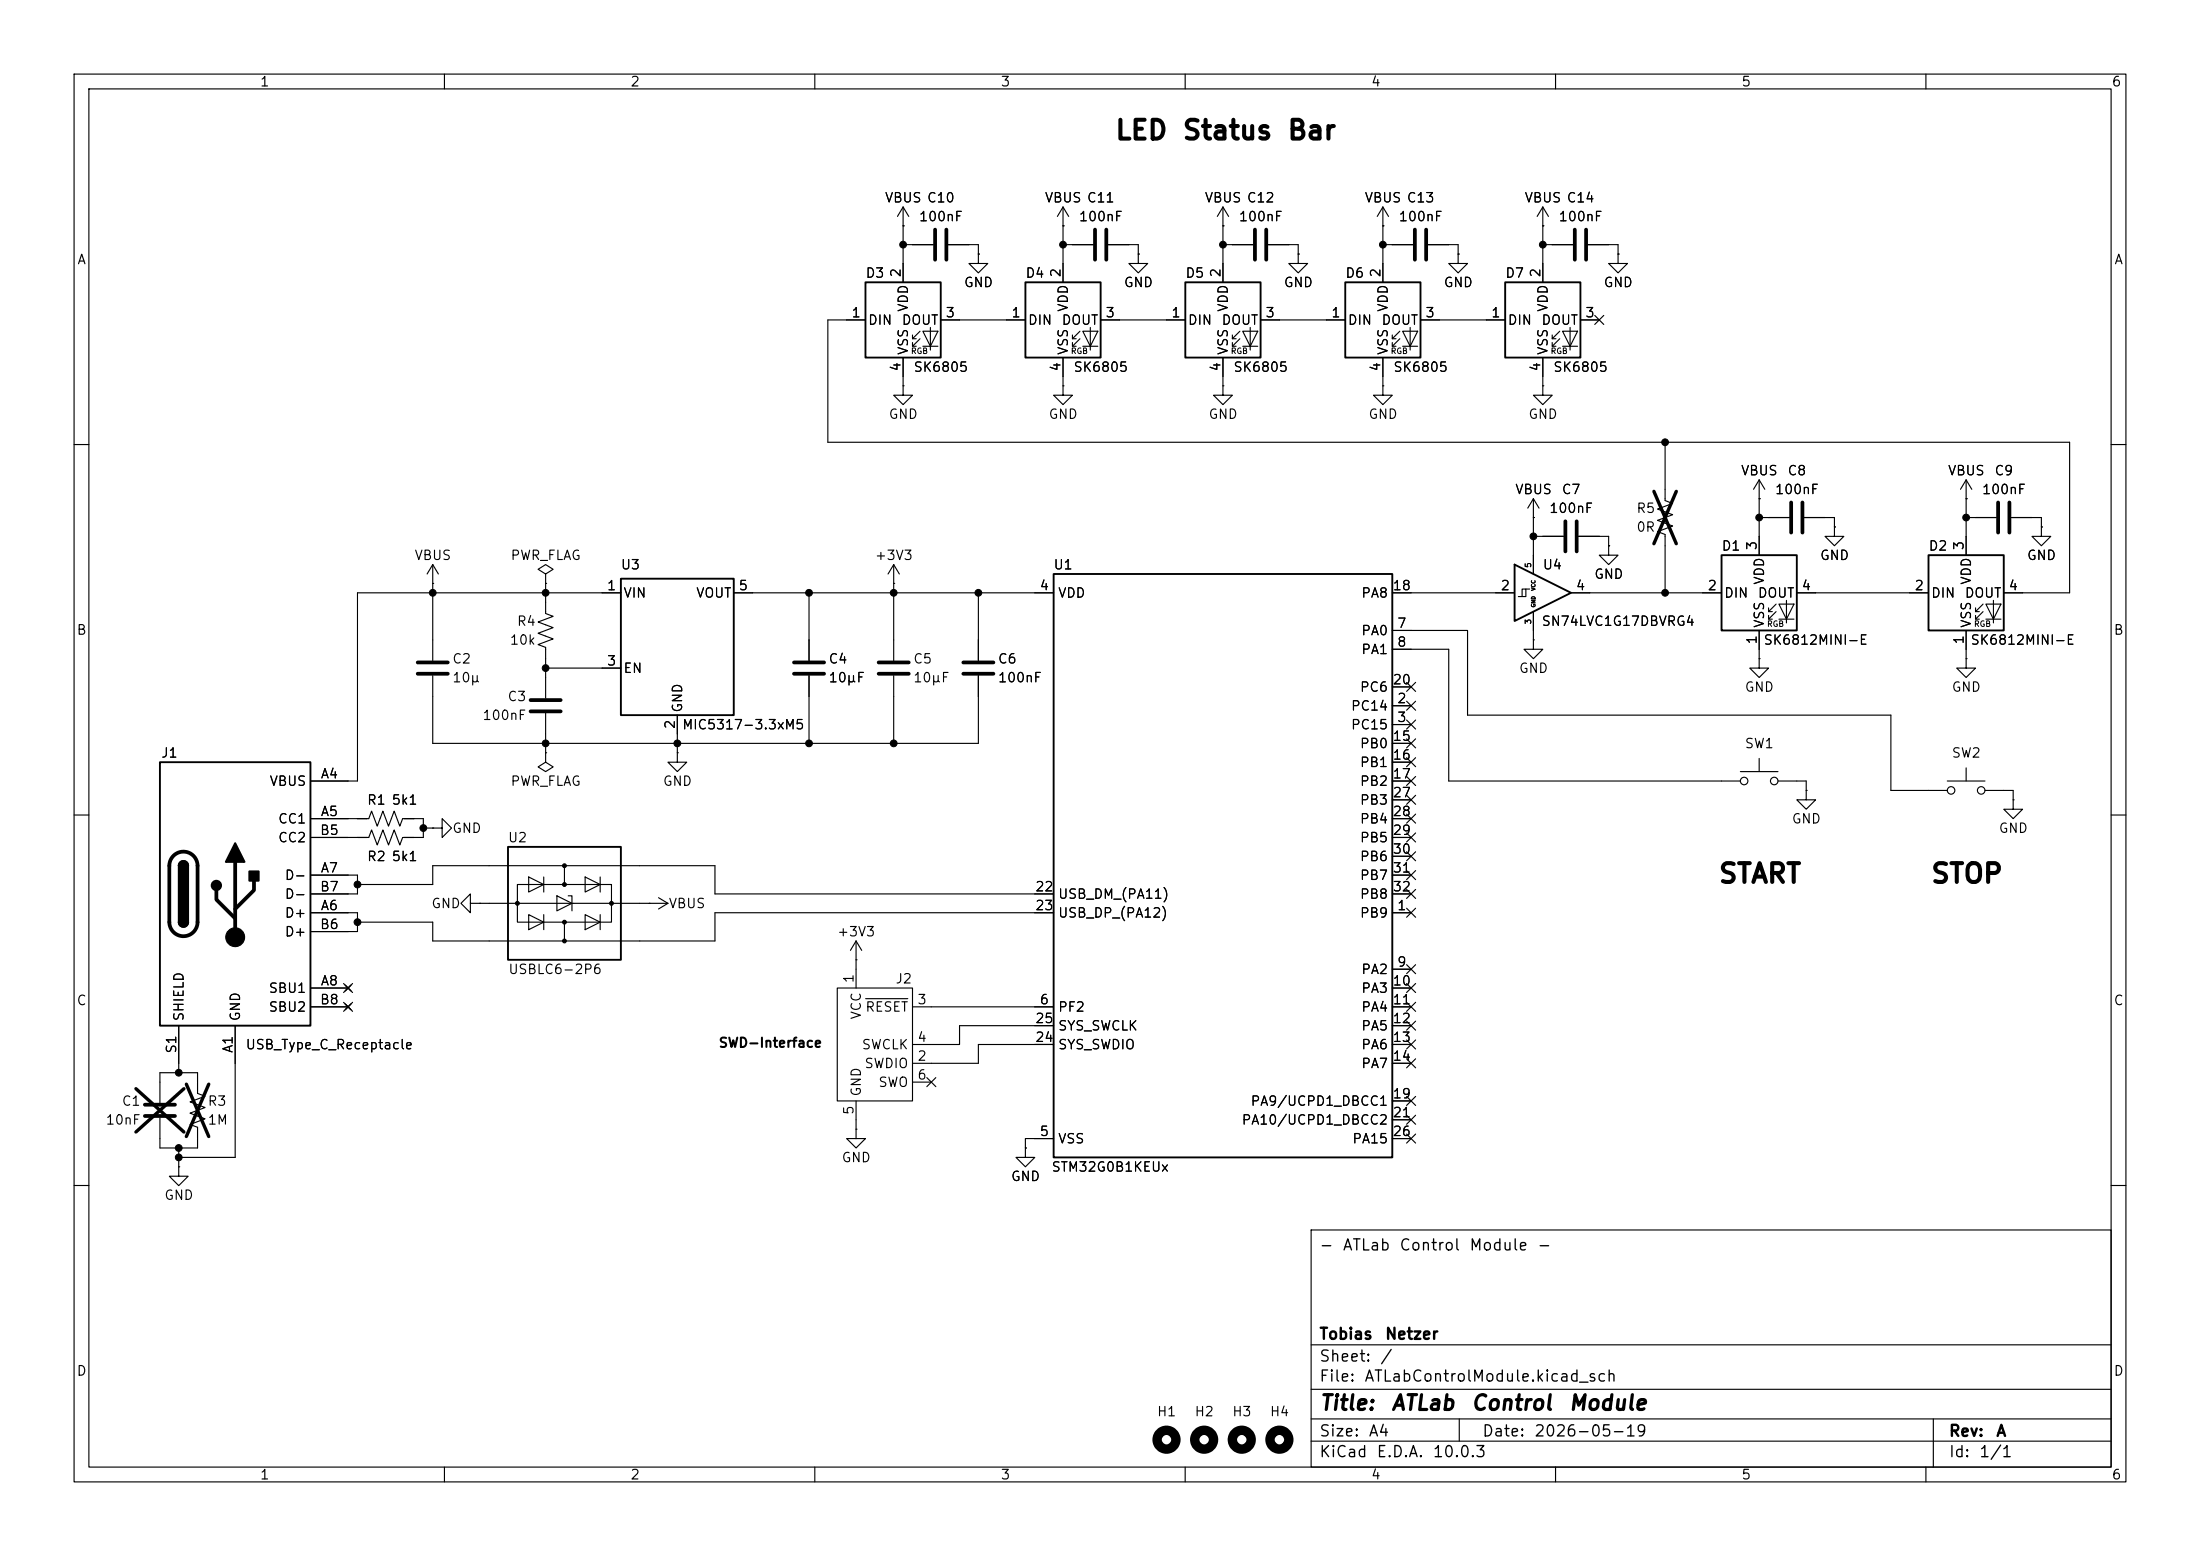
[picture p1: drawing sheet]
<svg xmlns="http://www.w3.org/2000/svg" width="297mm" height="210mm" viewBox="0 0 297 210" stroke-linecap="round" stroke-linejoin="round" font-family="sans-serif">
<g fill="none" stroke="#000" stroke-width=".15">
<path d="M10 10h277v190h-277zM12 12h273v186h-273zM60 10v2M110 10v2M160 10v2M210 10v2M260 10v2M121.9 30.5h.1M121.9 33h4.1M121.9 27.9l-.7 1.3M121.9 27.9l.8 1.3M121.9 27.9v10.2"/>
<path d="M128 33h4.1v1.3M132.1 34.3v1.3h1.2l-1.2 1.2-1.3-1.2h1.3M132.1 34.3h.1M143.5 30.5h.1M143.5 33h4.1M143.5 27.9l-.8 1.3M143.5 27.9l.8 1.3M143.5 27.9v10.2M149.6 33h4.1v1.3M153.7 34.3v1.3h1.2l-1.2 1.2-1.3-1.2h1.3M153.7 34.3h.1M165.1 30.5h.1"/>
<path d="M165.1 27.9v10.2M165.1 33h4.1M165.1 27.9l-.8 1.3M165.1 27.9l.8 1.3M171.2 33h4.1v1.3M175.3 34.3v1.3h1.2l-1.2 1.2-1.3-1.2h1.3M175.3 34.3h.1M186.7 30.5h.1M186.7 27.9v10.2M186.7 33h4.1M186.7 27.9l-.8 1.3M186.7 27.9l.8 1.3"/>
<path d="M192.8 33h4v1.3M196.8 34.3v1.3h1.3l-1.3 1.2-1.2-1.2h1.2M196.8 34.3h.1M208.3 30.5h.1M208.3 27.9l-.8 1.3M208.3 27.9l.7 1.3M208.3 27.9v10.2M208.3 33h4M214.4 33h4v1.3M218.4 34.3v1.3h1.3l-1.3 1.2-1.2-1.2h1.2M218.4 34.3h.1M116.8 43.2h-5v16.5h167.6v20.3h-8.9"/>
<path d="M121.9 52.1v1.2h1.3l-1.3 1.3-1.3-1.3h1.3M121.9 52.1h.1M121.9 48.3v3.8M123.2 45.7h.5M123.2 46.7h.5M124.2 44.7l-1 1v-.5M124.2 45.7l-1 1v-.5M124.6 44.7h2l-1 2zM124.6 46.7h2M125.6 44.2v3M127 43.2h11.4M143.5 52.1v1.2h1.3l-1.3 1.3-1.3-1.3h1.3"/>
<path d="M143.5 52.1h.1M143.5 48.3v3.8M144.8 45.7h.5M144.8 46.7h.5M145.8 44.7l-1 1v-.5M145.8 45.7l-1 1v-.5M146.2 44.7h2l-1 2zM146.2 46.7h2M147.2 44.2v3M148.6 43.2h11.4M165.1 52.1v1.2h1.3l-1.3 1.3-1.3-1.3h1.3M165.1 52.1h.1"/>
<path d="M165.1 48.3v3.8M166.4 45.7h.5M166.4 46.7h.5M167.4 44.7l-1 1v-.5M167.4 45.7l-1 1v-.5M167.8 44.7h2l-1 2zM167.8 46.7h2M168.8 44.2v3M170.2 43.2h11.4M186.7 52.1v1.2h1.3l-1.3 1.3-1.3-1.3h1.3M186.7 52.1h.1M186.7 48.3v3.8"/>
<path d="M188 45.7h.5M188 46.7h.5M189 44.7l-1 1v-.5M189 45.7l-1 1v-.5M189.4 44.7h2l-1 2zM189.4 46.7h2M190.4 44.2v3M191.8 43.2h11.4M208.3 52.1v1.2h1.2l-1.2 1.3-1.3-1.3h1.3M208.3 52.1h.1M208.3 48.3v3.8M209.5 45.7h.6"/>
<path d="M209.5 46.7h.6M210.6 44.7l-1.1 1v-.5M210.6 45.7l-1.1 1v-.5M210.9 44.7h2.1l-1 2zM210.9 46.7h2.1M212 44.2v3M213.4 43.2h2.5M215.3 42.6l1.2 1.2M216.5 42.6l-1.2 1.2M224.8 59.7v7.9l1 .3-2 .8 2 .8-2 .7 2 .8-2 .8 1 .3v7.9M10 60h2M58.4 78.7h.1"/>
<path d="M58.4 76.2v13M58.4 76.2l-.7 1.3M58.4 76.2l.8 1.3M73.7 78.7v4.1l1 .4-2.1 .7 2.1 .8-2.1 .8 2.1 .7-2.1 .8 1.1 .4v6.8M73.7 77.5l1-.7-1-.6-1.1 .6 1.1 .7v1.2M73.7 78.7h.1M120.6 78.7h.1M120.6 76.2l-.7 1.3M120.6 76.2l.8 1.3M120.6 76.2v13M206 79.5h.5M207 69.9h.1"/>
<path d="M207 67.3l-.8 1.3M207 67.3l.8 1.3M207 67.3v10.2M207 72.4h4.1M213.1 72.4h4.1v1.3M217.2 73.7v1.2h1.2l-1.2 1.3-1.3-1.3h1.3M217.2 73.7h.1M237.5 67.3h.1M237.5 64.8v10.1M237.5 69.9h4.1M237.5 64.8l-.8 1.2M237.5 64.8l.8 1.2"/>
<path d="M243.6 69.9h4v1.2M247.6 71.1v1.3h1.3l-1.3 1.3-1.2-1.3h1.2M247.6 71.1h.1M265.4 67.3h.1M265.4 64.8v10.1M265.4 69.9h4.1M265.4 64.8l-.7 1.2M265.4 64.8l.8 1.2M271.5 69.9h4.1v1.2M275.6 71.1v1.3h1.3l-1.3 1.3-1.3-1.3h1.3M275.6 71.1h.1M285 60h2"/>
<path d="M58.4 91.2v9.1h73.7v-9.1M73.7 90.2h10.1M73.7 96.3v5.3M83.8 80h-35.5v25.4h-6.4M91.4 96.5v5.1M99.1 80h43.1M109.2 80v9.2M109.2 91.2v9.1M120.6 91.2v9.1M132.1 80v9.2M188 80h16.5M188 95.3h2.5"/>
<path d="M188 97.8h2.5M188 85.1h10.1v11.4h57.2v10.2h7.6M188 87.6h7.6v17.8h39.3M188 92.7h2.5M189.9 92.1l1.2 1.2M189.9 94.6l1.2 1.3M189.9 97.2l1.2 1.2M189.9 99.7l1.2 1.2M191.1 92.1l-1.2 1.2M191.1 94.6l-1.2 1.3M191.1 97.2l-1.2 1.2M191.1 99.7l-1.2 1.2"/>
<path d="M205 80.5h1v-1h-.5v1M207 86.4v1.2h1.3l-1.3 1.3-1.3-1.3h1.3M207 86.4h.1M207 82.6v3.8M212.1 80h20.3M237.5 88.9v1.3h1.3l-1.3 1.2-1.3-1.2h1.3M237.5 88.9h.1M237.5 85.1v3.8M238.8 82.6h.5M238.8 83.6h.5M239.8 81.5l-1 1.1v-.6M239.8 82.6l-1 1v-.5"/>
<path d="M240.2 81.5h2l-1 2.1zM240.2 83.6h2M241.2 81v3.1M242.6 80h17.7M265.4 88.9v1.3h1.3l-1.3 1.2-1.2-1.2h1.2M265.4 88.9h.1M265.4 85.1v3.8M266.7 82.6h.5M266.7 83.6h.5M267.7 81.5l-1 1.1v-.6M267.7 82.6l-1 1v-.5M268.1 81.5h2l-1 2.1z"/>
<path d="M268.1 83.6h2M269.1 81v3.1M10 110h2M41.9 110.5h7.9l.4-1 .7 2 .8-2 .8 2 .7-2 .8 2 .4-1h2.7v2.5h-2.7l-.4 1-.8-2-.7 2-.8-2-.8 2-.7-2-.4 1h-7.9M41.9 118.1h6.4v2.6h-6.4M57.1 111.8h1.3M58.4 111.8h1.3v-1.3l1.3 1.3-1.3 1.2v-1.2M58.4 111.8h.1M69.8 119.4h12.7v5.1h-12.7zM71.4 118.4l2 1-2 1zM73.4 118.4v2M73.7 101.6v1.3l1 .6-1 .6-1.1-.6 1.1-.6"/>
<path d="M73.7 101.6h.1M76.2 119.4v-2.6h20.3v3.9h45.7M76.2 116.8h-17.8v2.6h-10.1M79 118.4l2 1-2 1zM81 118.4v2M91.4 101.6v1.3h1.3l-1.3 1.2-1.2-1.2h1.2M91.4 101.6h.1M188 100.3h2.5M188 102.9h2.5M188 105.4h2.5M188 108h2.5M188 110.5h2.5"/>
<path d="M188 113h2.5M188 115.6h2.5M188 118.1h2.5M189.9 102.3l1.2 1.2M189.9 115l1.2 1.2M189.9 112.4l1.2 1.2M189.9 117.5l1.2 1.2M189.9 104.8l1.2 1.2M189.9 107.3l1.2 1.3M189.9 109.9l1.2 1.2M191.1 102.3l-1.2 1.2M191.1 115l-1.2 1.2"/>
<path d="M191.1 112.4l-1.2 1.2M191.1 117.5l-1.2 1.2M191.1 104.8l-1.2 1.2M191.1 107.3l-1.2 1.3M191.1 109.9l-1.2 1.2M234.9 104.1h5.1M237.5 102.4v1.7M240 105.4h3.8v1.3M243.8 106.7v1.3h1.3l-1.3 1.2-1.2-1.2h1.2M243.8 106.7h.1M262.9 105.4h5.1M265.4 103.6v1.8"/>
<path d="M268 106.7h3.8v1.3M271.8 108v1.2h1.2l-1.2 1.3-1.3-1.3h1.3M271.8 108h.1M285 110h2M24.1 138.4v6.4M31.7 138.4v17.8h-7.6M41.9 123.2h6.4v2.5h-6.4M41.9 135.9h5.1M41.9 133.4h5.1M46.4 132.7l1.2 1.3M46.4 135.3l1.2 1.2M47.6 132.7l-1.2 1.3"/>
<path d="M47.6 135.3l-1.2 1.2M48.3 124.5h10.1v2.5h17.8M63.5 121.9v-1.2l-1.3 1.2 1.3 1.3v-1.3h1.3M64.8 121.9h.1M64.8 121.9h25.4M71.4 123.4l2 1.1-2 1zM73.4 123.4v2.1M75.2 120.9l2 1-2 1zM76.7 120.9h.5v2M79 123.4l2 1.1-2 1zM81 123.4v2.1M87.6 121.9h.1"/>
<path d="M88.9 121.2l1.3 .7M90.2 121.9l-1.3 .8M113 133.4h10.2v15.2h-10.2zM115.6 129.5h.1M115.6 127l-.8 1.3M115.6 127l.7 1.3M115.6 127v6.4M116.9 134.8h5.7M123.2 135.9h19M142.2 123.2h-45.7v3.8h-20.3v-2.5M142.2 138.4h-12.7v2.6h-6.3M188 123.2h2.5"/>
<path d="M188 135.9h2.5M188 130.8h2.5M188 133.4h2.5M188 138.4h2.5M188 120.7h2.5M189.9 137.8l1.2 1.2M189.9 122.6l1.2 1.2M189.9 120l1.2 1.3M189.9 132.7l1.2 1.3M189.9 135.3l1.2 1.2M189.9 130.2l1.2 1.2M191.1 137.8l-1.2 1.2"/>
<path d="M191.1 122.6l-1.2 1.2M191.1 120l-1.2 1.3M191.1 132.7l-1.2 1.3M191.1 135.3l-1.2 1.2M191.1 130.2l-1.2 1.2M21.6 148.8v-4h5.1v2.8l1 .4-2 .7 2 .8-2 .7 2 .8-2 .8 1 .3v2.8h-5.1v-4M24.1 157.5v1.3h1.3l-1.3 1.2-1.2-1.2h1.2M24.1 157.5h.1M24.1 154.9v2.6M115.6 152.4v1.3h1.2l-1.2 1.2-1.3-1.2h1.3M115.6 152.4h.1M115.6 148.6v3.8"/>
<path d="M123.2 146.1h2.5M125.1 145.4l1.2 1.3M126.3 145.4l-1.2 1.3M138.4 154.9v1.3h1.3l-1.3 1.3-1.2-1.3h1.2M138.4 154.9h.1M142.2 153.7h-3.8v1.2M142.2 141h-10.1v2.5h-8.9M188 153.7h2.5M188 141h2.5M188 143.5h2.5M188 148.6h2.5M188 151.1h2.5"/>
<path d="M189.9 150.5l1.2 1.2M189.9 140.4l1.2 1.2M189.9 142.9l1.2 1.2M189.9 148l1.2 1.2M189.9 153.1l1.2 1.2M191.1 150.5l-1.2 1.2M191.1 140.4l-1.2 1.2M191.1 142.9l-1.2 1.2M191.1 148l-1.2 1.2M191.1 153.1l-1.2 1.2M10 160h2M177 166h108v32h-108z"/>
<path d="M285 160h2M60 198v2M110 198v2M160 198v2M177 194.5h108M177 191.5h108M177 187.5h108M177 181.5h108M197 191.5v3M210 198v2M260 198v2M261 191.5v6.5"/>
<circle cx="235.5" cy="105.4" r=".51"/>
<circle cx="239.5" cy="105.4" r=".51"/>
<circle cx="263.4" cy="106.7" r=".51"/>
<circle cx="267.5" cy="106.7" r=".51"/>
</g>
<g fill="none" stroke="#000" stroke-width=".51">
<path d="M126.2 31v4.1M127.8 31v4.1M147.8 31v4.1M149.4 31v4.1M169.4 31v4.1M170.9 31v4.1M191 31v4.1M192.5 31v4.1M212.6 31v4.1M214.1 31v4.1M211.3 70.4v4M212.9 70.4v4"/>
<path d="M241.8 67.8v4.1M243.3 67.8v4.1M269.7 67.8v4.1M271.3 67.8v4.1M56.4 90.9h4.1M56.4 89.4h4.1M71.6 96h4.1M71.6 94.5h4.1M107.2 90.9h4.1M107.2 89.4h4.1M118.6 90.9h4.1M118.6 89.4h4.1"/>
<path d="M130 90.9h4.1M130 89.4h4.1M23.4 115.5a1.9 1.9 0 0 1 2.1-.4 1.9 1.9 0 0 1 1.2 1.7v7.7a1.91 1.91 0 0 1-1.9 1.9 1.91 1.91 0 0 1-1.9-1.9v-7.7a1.9 1.9 0 0 1 .5-1.3zM31.7 116.3v10.2M34.3 118.9v1.2l-2.6 2.6M29.2 120.1v1.3l2.5 2.6M19.6 150.6h4M19.6 149.1h4"/>
</g>
<path d="M223.3 66.3l3 7.1M226.3 66.3l-3 7.1M18.4 146.9l6.4 5.9M24.8 146.9l-6.4 5.9M25.2 146.3l3 7.1M28.2 146.3l-3 7.1" fill="none" stroke="#000" stroke-width=".46"/>
<g fill="none" stroke="#000" stroke-width="1.3">
<circle cx="157.5" cy="194.3" r="1.27"/>
<circle cx="162.6" cy="194.3" r="1.27"/>
<circle cx="167.6" cy="194.3" r="1.27"/>
<circle cx="172.7" cy="194.3" r="1.27"/>
</g>
<g fill="none" stroke="#000" stroke-width=".25">
<path d="M116.8 38.1h10.2v10.2h-10.2zM138.4 38.1h10.2v10.2h-10.2zM160 38.1h10.2v10.2h-10.2zM181.6 38.1h10.2v10.2h-10.2zM203.2 38.1h10.2v10.2h-10.2zM83.8 78.1h15.3v18.4h-15.3zM142.2 77.5h45.8v78.7h-45.8zM204.5 76.2l7.6 3.8-7.6 3.8zM232.4 74.9h10.2v10.2h-10.2zM260.3 74.9h10.2v10.2h-10.2zM21.6 102.9h20.3v35.5h-20.3zM24.1 116.8a.64 .64 0 0 1 .7-.6 .64 .64 0 0 1 .6 .6"/>
<path d="M68.6 114.3h15.2v15.2h-15.2zM24.1 124.5a.64 .64 0 0 0 .7 .6 .64 .64 0 0 0 .6-.6"/>
</g>
<g fill="#000" stroke="#000" stroke-width=".25">
<path d="M24.3 116.4a.64 .64 0 0 1 .7-.1 .64 .64 0 0 1 .4 .5h-1.3zM31.7 113.8l1.3 2.5h-2.5zM33.7 117.6h1.2v1.3h-1.2zM24.1 116.8h1.3v7.7h-1.3zM24.1 124.5h1.3a.64 .64 0 0 1-.6 .6 .64 .64 0 0 1-.7-.6z"/>
<circle cx="29.2" cy="119.5" r=".63"/>
</g>
<g fill="#000" stroke="#000" stroke-width=".15">
<circle cx="76.2" cy="116.8" r=".25"/>
<circle cx="76.2" cy="119.4" r=".25"/>
<circle cx="31.7" cy="126.5" r="1.27"/>
<circle cx="69.8" cy="121.9" r=".25"/>
<circle cx="76.2" cy="127" r=".25"/>
<circle cx="76.2" cy="124.5" r=".25"/>
<circle cx="82.5" cy="121.9" r=".25"/>
</g>
<g fill="#000" stroke="#000" stroke-width=".14">
<circle cx="121.9" cy="33" r=".46"/>
<circle cx="143.5" cy="33" r=".46"/>
<circle cx="165.1" cy="33" r=".46"/>
<circle cx="186.7" cy="33" r=".46"/>
<circle cx="208.3" cy="33" r=".46"/>
<circle cx="224.8" cy="59.7" r=".46"/>
<circle cx="207" cy="72.4" r=".46"/>
<circle cx="237.5" cy="69.9" r=".46"/>
<circle cx="265.4" cy="69.9" r=".46"/>
<circle cx="58.4" cy="80" r=".46"/>
<circle cx="73.7" cy="90.2" r=".46"/>
<circle cx="73.7" cy="80" r=".46"/>
<circle cx="109.2" cy="80" r=".46"/>
<circle cx="120.6" cy="80" r=".46"/>
<circle cx="132.1" cy="80" r=".46"/>
<circle cx="224.8" cy="80" r=".46"/>
<circle cx="48.3" cy="119.4" r=".46"/>
<circle cx="57.1" cy="111.8" r=".46"/>
<circle cx="73.7" cy="100.3" r=".46"/>
<circle cx="91.4" cy="100.3" r=".46"/>
<circle cx="109.2" cy="100.3" r=".46"/>
<circle cx="120.6" cy="100.3" r=".46"/>
<circle cx="48.3" cy="124.5" r=".46"/>
<circle cx="24.1" cy="144.8" r=".46"/>
<circle cx="24.1" cy="156.2" r=".46"/>
<circle cx="24.1" cy="154.9" r=".46"/>
</g>
<g font-size="2.5">
<text x="150.4" y="19.5">LED Status Bar</text>
<text x="231.9" y="119.8">START</text>
<text x="260.5" y="119.8">STOP</text>
</g>
<g font-size="2">
<text x="178" y="190.8">Title:</text>
<text x="187.7" y="190.8">ATLab</text>
<text x="198.5" y="190.8">Control</text>
<text x="211.6" y="190.8">Module</text>
</g>
<g font-size="1.5">
<text x="178" y="169.2">-</text>
<text x="181.2" y="169.2">ATLab</text>
<text x="188.8" y="169.2">Control</text>
<text x="198.3" y="169.2">Module</text>
<text x="207.4" y="169.2">-</text>
<text x="178" y="184.2">Sheet:</text>
<text x="178" y="181.2">Tobias</text>
<text x="186.2" y="184.2">/</text>
<text x="186.9" y="181.2">Netzer</text>
<text x="178" y="186.9">File:</text>
<text x="184.1" y="186.9">ATLabControlModule.kicad_sch</text>
<text x="178" y="197.1">KiCad</text>
<text x="178" y="194.3">Size:</text>
<text x="184.7" y="194.3">A4</text>
<text x="185.7" y="197.1">E.D.A.</text>
<text x="193.3" y="197.1">10.0.3</text>
<text x="200" y="194.3">Date:</text>
<text x="207" y="194.3">2026-05-19</text>
<text x="263" y="194.3">Rev:</text>
<text x="263" y="197.1">Id:</text>
<text x="267.1" y="197.1">1/1</text>
<text x="269.4" y="194.3">A</text>
</g>
<g font-size="1.3">
<text x="35" y="12">1</text>
<text x="85" y="12">2</text>
<text x="135" y="12">3</text>
<text x="185" y="12">4</text>
<text x="235" y="12">5</text>
<text x="285" y="12">6</text>
<text x="119.4" y="27.6">VBUS C10</text>
<text x="141" y="27.6">VBUS C11</text>
<text x="162.5" y="27.6">VBUS C12</text>
<text x="184.1" y="27.6">VBUS C13</text>
<text x="205.7" y="27.6">VBUS C14</text>
<text x="10.3" y="36">A</text>
<text x="124" y="30.2">100nF</text>
<text x="145.6" y="30.2">100nF</text>
<text x="167.1" y="30.2">100nF</text>
<text x="188.7" y="30.2">100nF</text>
<text x="210.3" y="30.2">100nF</text>
<text x="285.3" y="36">A</text>
<text x="116.8" y="37.8">D3</text>
<text x="121.9" y="37.5" transform="rotate(-90 121.9 37.5)">2</text>
<text x="130" y="39.1">GND</text>
<text x="138.4" y="37.8">D4</text>
<text x="143.5" y="37.5" transform="rotate(-90 143.5 37.5)">2</text>
<text x="151.6" y="39.1">GND</text>
<text x="159.9" y="37.8">D5</text>
<text x="165.1" y="37.5" transform="rotate(-90 165.1 37.5)">2</text>
<text x="173.2" y="39.1">GND</text>
<text x="181.5" y="37.8">D6</text>
<text x="186.7" y="37.5" transform="rotate(-90 186.7 37.5)">2</text>
<text x="194.8" y="39.1">GND</text>
<text x="203.1" y="37.8">D7</text>
<text x="208.3" y="37.5" transform="rotate(-90 208.3 37.5)">2</text>
<text x="216.4" y="39.1">GND</text>
<text x="114.9" y="43.2">1</text>
<text x="117.1" y="44.2">DIN</text>
<text x="121.6" y="44.2">DOUT</text>
<text x="122.9" y="42.2" transform="rotate(-90 122.9 42.2)">VDD</text>
<text x="127.6" y="43.2">3</text>
<text x="136.5" y="43.2">1</text>
<text x="138.7" y="44.2">DIN</text>
<text x="143.2" y="44.2">DOUT</text>
<text x="144.5" y="42.2" transform="rotate(-90 144.5 42.2)">VDD</text>
<text x="149.2" y="43.2">3</text>
<text x="158" y="43.2">1</text>
<text x="160.3" y="44.2">DIN</text>
<text x="164.8" y="44.2">DOUT</text>
<text x="166.1" y="42.2" transform="rotate(-90 166.1 42.2)">VDD</text>
<text x="170.7" y="43.2">3</text>
<text x="179.6" y="43.2">1</text>
<text x="181.9" y="44.2">DIN</text>
<text x="186.4" y="44.2">DOUT</text>
<text x="187.7" y="42.2" transform="rotate(-90 187.7 42.2)">VDD</text>
<text x="192.3" y="43.2">3</text>
<text x="201.2" y="43.2">1</text>
<text x="203.5" y="44.2">DIN</text>
<text x="208" y="44.2">DOUT</text>
<text x="209.3" y="42.2" transform="rotate(-90 209.3 42.2)">VDD</text>
<text x="213.9" y="43.2">3</text>
<text x="121.9" y="50.2" transform="rotate(-90 121.9 50.2)">4</text>
<text x="122.9" y="48" transform="rotate(-90 122.9 48)">VSS</text>
<text x="123.2" y="50.5">SK6805</text>
<text x="143.5" y="50.2" transform="rotate(-90 143.5 50.2)">4</text>
<text x="144.5" y="48" transform="rotate(-90 144.5 48)">VSS</text>
<text x="144.8" y="50.5">SK6805</text>
<text x="165.1" y="50.2" transform="rotate(-90 165.1 50.2)">4</text>
<text x="166.1" y="48" transform="rotate(-90 166.1 48)">VSS</text>
<text x="166.4" y="50.5">SK6805</text>
<text x="186.7" y="50.2" transform="rotate(-90 186.7 50.2)">4</text>
<text x="187.7" y="48" transform="rotate(-90 187.7 48)">VSS</text>
<text x="188" y="50.5">SK6805</text>
<text x="208.3" y="50.2" transform="rotate(-90 208.3 50.2)">4</text>
<text x="209.3" y="48" transform="rotate(-90 209.3 48)">VSS</text>
<text x="209.6" y="50.5">SK6805</text>
<text x="119.9" y="56.9">GND</text>
<text x="141.5" y="56.9">GND</text>
<text x="163.1" y="56.9">GND</text>
<text x="184.7" y="56.9">GND</text>
<text x="206.2" y="56.9">GND</text>
<text x="234.9" y="64.5">VBUS</text>
<text x="241.2" y="64.5">C8</text>
<text x="262.9" y="64.5">VBUS</text>
<text x="269.2" y="64.5">C9</text>
<text x="204.5" y="67">VBUS</text>
<text x="209.1" y="69.6">100nF</text>
<text x="210.7" y="67">C7</text>
<text x="220.8" y="69.6">R5</text>
<text x="239.5" y="67">100nF</text>
<text x="267.5" y="67">100nF</text>
<text x="55.9" y="75.9">VBUS</text>
<text x="68.8" y="75.9">PWR_FLAG</text>
<text x="83.7" y="77.2">U3</text>
<text x="118" y="75.9">+3V3</text>
<text x="142.1" y="77.2">U1</text>
<text x="208.2" y="77.2">U4</text>
<text x="220.8" y="72.1">0R</text>
<text x="232.3" y="74.6">D1</text>
<text x="237.5" y="74.4" transform="rotate(-90 237.5 74.4)">3</text>
<text x="245.6" y="75.9">GND</text>
<text x="260.3" y="74.6">D2</text>
<text x="265.4" y="74.4" transform="rotate(-90 265.4 74.4)">3</text>
<text x="273.6" y="75.9">GND</text>
<text x="81.8" y="80">1</text>
<text x="84.1" y="81">VIN</text>
<text x="93.9" y="81">VOUT</text>
<text x="99.6" y="80">5</text>
<text x="140.3" y="80">4</text>
<text x="142.7" y="81">VDD</text>
<text x="183.7" y="81">PA8</text>
<text x="187.9" y="80">18</text>
<text x="202.5" y="80">2</text>
<text x="212.7" y="80">4</text>
<text x="215.1" y="78.4">GND</text>
<text x="230.4" y="80">2</text>
<text x="232.7" y="81">DIN</text>
<text x="237.2" y="81">DOUT</text>
<text x="238.5" y="79" transform="rotate(-90 238.5 79)">VDD</text>
<text x="243.1" y="80">4</text>
<text x="258.4" y="80">2</text>
<text x="260.6" y="81">DIN</text>
<text x="265.2" y="81">DOUT</text>
<text x="266.4" y="79" transform="rotate(-90 266.4 79)">VDD</text>
<text x="271.1" y="80">4</text>
<text x="10.3" y="86">B</text>
<text x="61" y="89.9">C2</text>
<text x="68.7" y="87.3">10k</text>
<text x="69.7" y="84.8">R4</text>
<text x="111.8" y="89.9">C4</text>
<text x="123.2" y="89.9">C5</text>
<text x="134.6" y="89.9">C6</text>
<text x="183.7" y="86.1">PA0</text>
<text x="183.7" y="88.6">PA1</text>
<text x="188.5" y="85.1">7</text>
<text x="188.5" y="87.6">8</text>
<text x="208" y="84.8">SN74LVC1G17DBVRG4</text>
<text x="237.5" y="87.1" transform="rotate(-90 237.5 87.1)">1</text>
<text x="238" y="87.3">SK6812MINI-E</text>
<text x="238.5" y="84.8" transform="rotate(-90 238.5 84.8)">VSS</text>
<text x="265.4" y="87.1" transform="rotate(-90 265.4 87.1)">1</text>
<text x="265.9" y="87.3">SK6812MINI-E</text>
<text x="266.4" y="84.8" transform="rotate(-90 266.4 84.8)">VSS</text>
<text x="285.3" y="86">B</text>
<text x="61" y="92.4">10µ</text>
<text x="68.4" y="95">C3</text>
<text x="81.8" y="90.1">3</text>
<text x="84.1" y="91.1">EN</text>
<text x="111.8" y="92.4">10µF</text>
<text x="123.2" y="92.4">10µF</text>
<text x="134.6" y="92.4">100nF</text>
<text x="183.5" y="93.7">PC6</text>
<text x="187.9" y="92.7">20</text>
<text x="188.5" y="95.2">2</text>
<text x="205" y="91.1">GND</text>
<text x="235.5" y="93.7">GND</text>
<text x="263.4" y="93.7">GND</text>
<text x="65" y="97.5">100nF</text>
<text x="91.4" y="98.5" transform="rotate(-90 91.4 98.5)">2</text>
<text x="92" y="98.8">MIC5317-3.3xM5</text>
<text x="92.4" y="96.3" transform="rotate(-90 92.4 96.3)">GND</text>
<text x="182.3" y="96.2">PC14</text>
<text x="182.3" y="98.8">PC15</text>
<text x="183.5" y="101.3">PB0</text>
<text x="187.9" y="100.3">15</text>
<text x="188.5" y="97.8">3</text>
<text x="235.5" y="101.3">SW1</text>
<text x="21.7" y="102.6">J1</text>
<text x="36.3" y="106.4">VBUS</text>
<text x="43.2" y="105.4">A4</text>
<text x="68.8" y="106.4">PWR_FLAG</text>
<text x="89.4" y="106.4">GND</text>
<text x="183.5" y="103.8">PB1</text>
<text x="183.5" y="106.4">PB2</text>
<text x="187.9" y="102.8">16</text>
<text x="187.9" y="105.4">17</text>
<text x="187.9" y="107.9">27</text>
<text x="263.4" y="102.6">SW2</text>
<text x="37.4" y="111.5">CC1</text>
<text x="43.1" y="113">B5</text>
<text x="43.2" y="110.5">A5</text>
<text x="49.5" y="108.9">R1</text>
<text x="52.8" y="108.9">5k1</text>
<text x="61" y="112.7">GND</text>
<text x="183.5" y="108.9">PB3</text>
<text x="183.5" y="111.5">PB4</text>
<text x="187.9" y="110.5">28</text>
<text x="187.9" y="113">29</text>
<text x="241.8" y="111.5">GND</text>
<text x="269.7" y="112.7">GND</text>
<text x="37.4" y="114">CC2</text>
<text x="38.4" y="119.1">D-</text>
<text x="43.2" y="118.1">A7</text>
<text x="49.5" y="116.5">R2</text>
<text x="52.8" y="116.5">5k1</text>
<text x="68.5" y="114">U2</text>
<text x="183.5" y="114">PB5</text>
<text x="183.5" y="116.5">PB6</text>
<text x="183.5" y="119.1">PB7</text>
<text x="187.9" y="115.5">30</text>
<text x="187.9" y="118.1">31</text>
<text x="38.4" y="124.2">D+</text>
<text x="38.4" y="121.6">D-</text>
<text x="43.1" y="125.7">B6</text>
<text x="43.1" y="120.6">B7</text>
<text x="43.2" y="123.2">A6</text>
<text x="58.1" y="122.9">GND</text>
<text x="90.2" y="122.9">VBUS</text>
<text x="139.7" y="120.6">22</text>
<text x="139.7" y="123.2">23</text>
<text x="142.7" y="121.6">USB_DM_(PA11)</text>
<text x="142.7" y="124.2">USB_DP_(PA12)</text>
<text x="183.5" y="124.2">PB9</text>
<text x="183.5" y="121.6">PB8</text>
<text x="187.9" y="120.6">32</text>
<text x="188.5" y="123.2">1</text>
<text x="38.4" y="126.7">D+</text>
<text x="68.5" y="131.8">USBLC6-2P6</text>
<text x="112.9" y="126.7">+3V3</text>
<text x="183.7" y="131.8">PA2</text>
<text x="188.5" y="130.8">9</text>
<text x="10.3" y="136">C</text>
<text x="25.1" y="137.9" transform="rotate(-90 25.1 137.9)">SHIELD</text>
<text x="32.7" y="137.9" transform="rotate(-90 32.7 137.9)">GND</text>
<text x="36.2" y="134.3">SBU1</text>
<text x="36.2" y="136.9">SBU2</text>
<text x="43.1" y="135.9">B8</text>
<text x="43.2" y="133.3">A8</text>
<text x="115.5" y="132.8" transform="rotate(-90 115.5 132.8)">1</text>
<text x="116.5" y="137.7" transform="rotate(-90 116.5 137.7)">VCC</text>
<text x="116.7" y="136.9">RESET</text>
<text x="120.8" y="133.1">J2</text>
<text x="123.8" y="135.9">3</text>
<text x="140.3" y="135.9">6</text>
<text x="142.7" y="136.9">PF2</text>
<text x="183.7" y="134.3">PA3</text>
<text x="183.7" y="136.9">PA4</text>
<text x="187.9" y="133.3">10</text>
<text x="187.9" y="135.9">11</text>
<text x="285.3" y="136">C</text>
<text x="24.1" y="142.3" transform="rotate(-90 24.1 142.3)">S1</text>
<text x="31.7" y="142.2" transform="rotate(-90 31.7 142.2)">A1</text>
<text x="33.1" y="141.9">USB_Type_C_Receptacle</text>
<text x="96.9" y="141.7">SWD-Interface</text>
<text x="116.2" y="141.9">SWCLK</text>
<text x="123.8" y="143.5">2</text>
<text x="123.8" y="140.9">4</text>
<text x="139.7" y="140.9">24</text>
<text x="139.7" y="138.4">25</text>
<text x="142.7" y="141.9">SYS_SWDIO</text>
<text x="142.7" y="139.4">SYS_SWCLK</text>
<text x="183.7" y="139.4">PA5</text>
<text x="183.7" y="141.9">PA6</text>
<text x="187.9" y="138.4">12</text>
<text x="187.9" y="140.9">13</text>
<text x="187.9" y="143.5">14</text>
<text x="16.4" y="149.6">C1</text>
<text x="27.9" y="149.6">R3</text>
<text x="116.5" y="148.1" transform="rotate(-90 116.5 148.1)">GND</text>
<text x="116.6" y="144.5">SWDIO</text>
<text x="118.5" y="147">SWO</text>
<text x="123.8" y="146">6</text>
<text x="168.7" y="149.6">PA9/UCPD1_DBCC1</text>
<text x="183.7" y="144.5">PA7</text>
<text x="187.9" y="148.6">19</text>
<text x="14.2" y="152.1">10nF</text>
<text x="27.9" y="152.1">1M</text>
<text x="115.5" y="150.6" transform="rotate(-90 115.5 150.6)">5</text>
<text x="140.3" y="153.6">5</text>
<text x="142.7" y="154.6">VSS</text>
<text x="167.5" y="152.1">PA10/UCPD1_DBCC2</text>
<text x="182.5" y="154.6">PA15</text>
<text x="187.9" y="151.1">21</text>
<text x="187.9" y="153.6">26</text>
<text x="113.5" y="157.2">GND</text>
<text x="136.4" y="159.7">GND</text>
<text x="141.9" y="158.5">STM32G0B1KEUx</text>
<text x="22.1" y="162.3">GND</text>
<text x="10.3" y="186">D</text>
<text x="285.3" y="186">D</text>
<text x="156.1" y="191.5">H1</text>
<text x="161.2" y="191.5">H2</text>
<text x="166.3" y="191.5">H3</text>
<text x="171.3" y="191.5">H4</text>
<text x="35" y="200">1</text>
<text x="85" y="200">2</text>
<text x="135" y="200">3</text>
<text x="185" y="200">4</text>
<text x="235" y="200">5</text>
<text x="285" y="200">6</text>
</g>
<g font-size=".8">
<text x="122.9" y="48">RGB</text>
<text x="144.5" y="48">RGB</text>
<text x="166.1" y="48">RGB</text>
<text x="187.7" y="48">RGB</text>
<text x="209.3" y="48">RGB</text>
<text x="206.9" y="76.7" transform="rotate(-90 206.9 76.7)">5</text>
<text x="206.9" y="84.3" transform="rotate(-90 206.9 84.3)">3</text>
<text x="238.5" y="84.8">RGB</text>
<text x="266.4" y="84.8">RGB</text>
</g>
<g font-size=".5">
<text x="207.4" y="82" transform="rotate(-90 207.4 82)">GND</text>
<text x="207.4" y="79.8" transform="rotate(-90 207.4 79.8)">VCC</text>
</g>
</svg>
